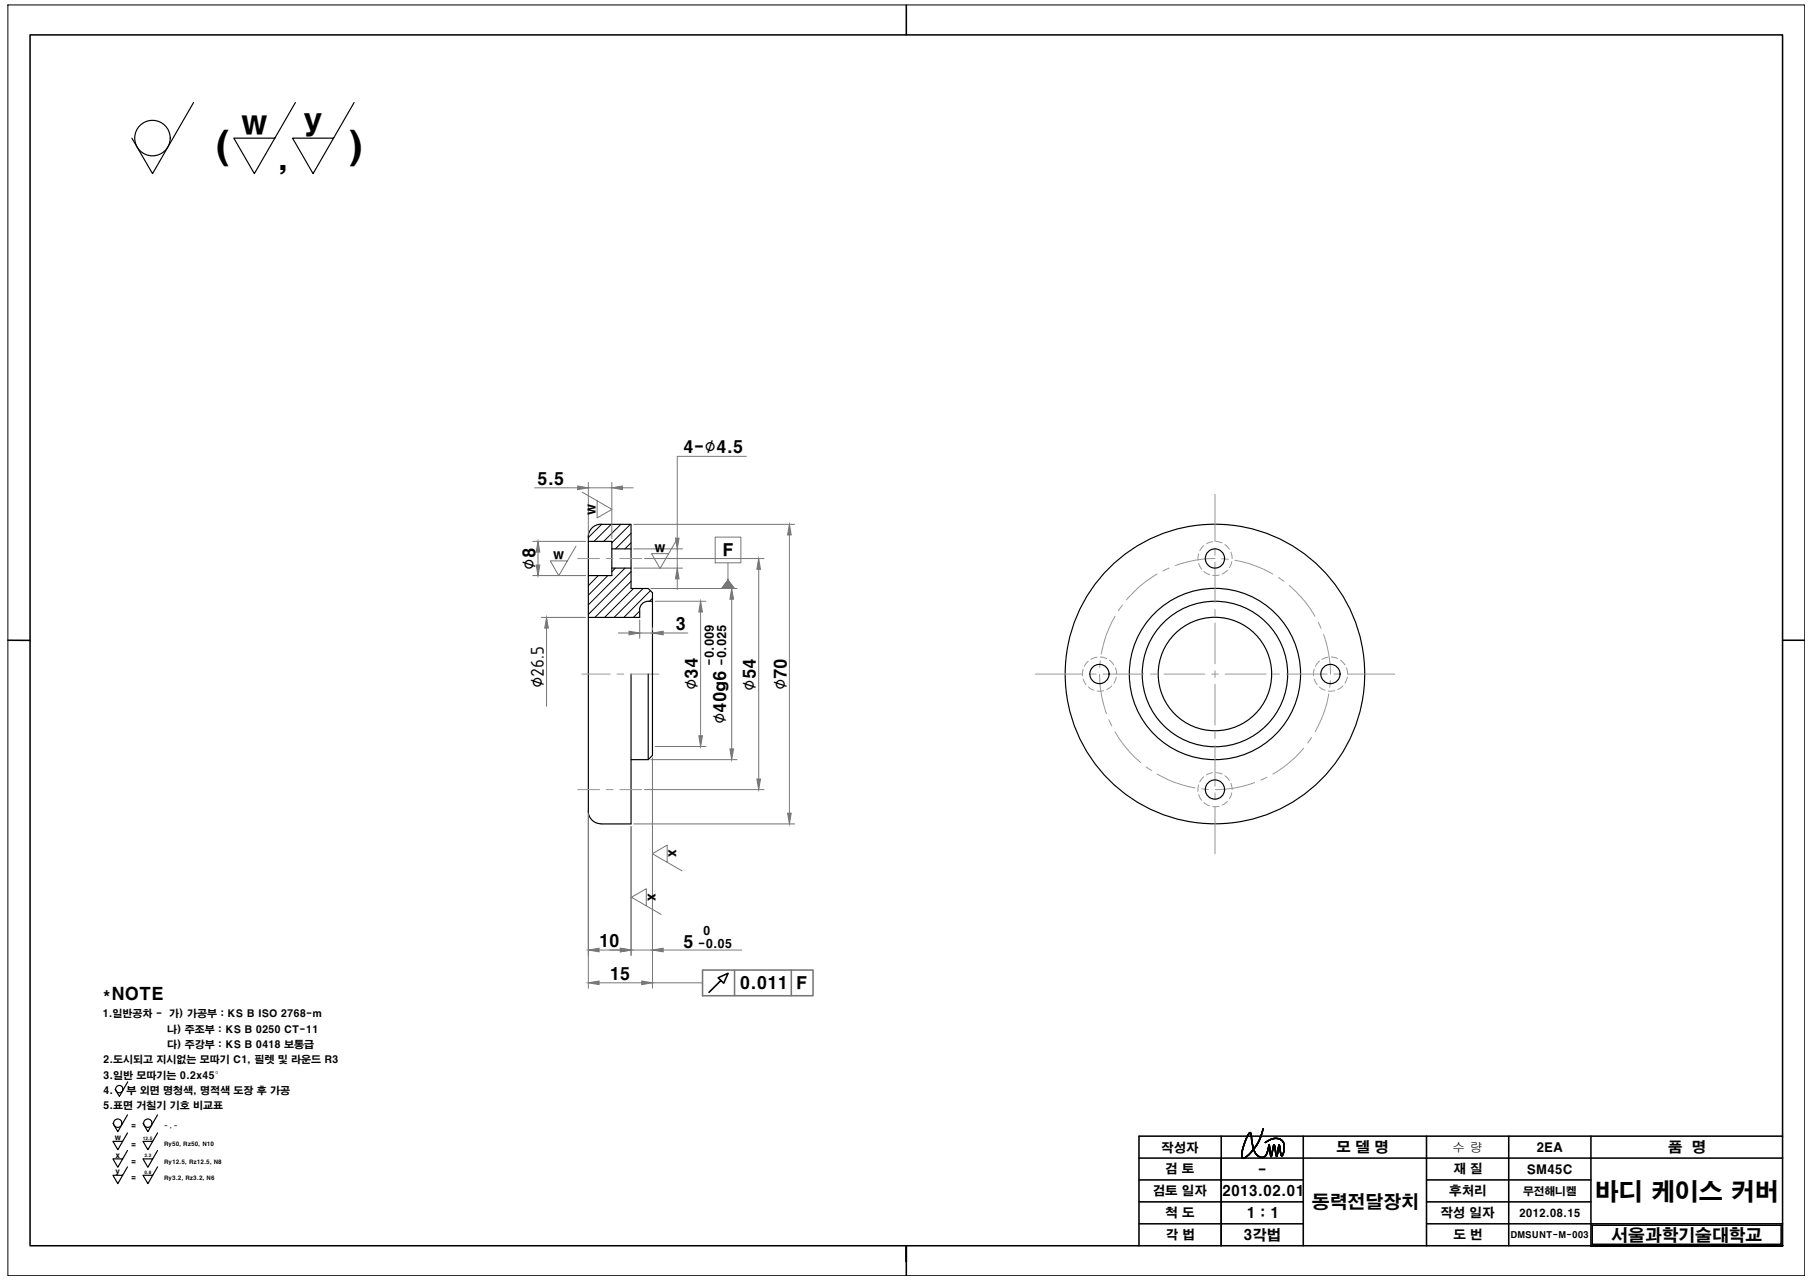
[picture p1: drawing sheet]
<svg xmlns="http://www.w3.org/2000/svg" width="297mm" height="210mm" viewBox="0 0 297 210" stroke-linecap="round" stroke-linejoin="round" font-family="sans-serif">
<g fill="none" stroke="#000" stroke-width=".19">
<path d="M31.8 16.8l-6.8 11.7-3.4-5.8M48.5 16.8l-6.8 11.7-3.3-5.8h6.7M58.1 16.8l-6.7 11.7-3.4-5.8h6.7M96.5 88.8h3.9v5.6h-3.9M98.6 86a2.11 2.11 0 0 0-2.1 2.1v44.9a2.07 2.07 0 0 0 2.1 2.1h4.9v-24.6M98.6 86h4.9v10.5h2.8l.7 .7v26.7l-.7 .7h-2.8M100.4 93.2h3.1M100.4 90h3.1M107 98.6a1.59 1.59 0 0 0-2.1 1.4M104.9 100v1.2h-8.4M106.3 110.5v14.1M21 177.4l-1.4 2.4-.7-1.2"/>
<path d="M20.9 185.8l-1.6 2.7-.8-1.3h1.6M20.9 188.7l-1.6 2.7-.8-1.4h1.6M20.9 191.4l-1.6 2.7-.8-1.4h1.6M20.9 182.8l-1.6 2.8-.8-1.4M25.8 185.8l-1.5 2.7-.8-1.3h1.5M25.8 188.7l-1.5 2.7-.8-1.4h1.5M25.8 191.4l-1.5 2.7-.8-1.4h1.5M25.8 182.8l-1.5 2.8-.8-1.4M204.9 185.9h.2l.5 2.6-.8 .8-.7 .6a.25 .25 0 0 1-.3 0 .25 .25 0 0 1-.1-.3 9.1 9.1 0 0 1 1.2-3.7zM205 185.8l.1 .1 .5 2.6-.8 .8-.7 .6a.28 .28 0 0 1-.3 0 .28 .28 0 0 1-.1-.3 8.7 8.7 0 0 1 1.2-3.7zM205.6 188.4l-.4-2.4-.2-.3a2.59 2.59 0 0 0-.8 1.6l-.6 2 .2 .6h.3l.5-.3 1-1.1M207.5 187.4a2.08 2.08 0 0 1 2.9-.2 2.28 2.28 0 0 1-.2 2.4l-.1-.3-.3-1.6-.4 1.9-.4-1.9-.5 2-.3-2-.1 .2a2.4 2.4 0 0 1-.8 1.8 1.4 1.4 0 0 1-1.7-1.2l-.4-2.6-.2-.2a7.5 7.5 0 0 0-1.3 4.1l.2 .2 .1-.1a7.3 7.3 0 0 0 3.2-4.8l-.7 2.1-.9 1.3a1.41 1.41 0 0 0 1.8 1.2 3.9 3.9 0 0 0 .7-2l.4 1.9 .5-1.9a2.59 2.59 0 0 1 .3 1.6l.1 .3 .4-1.9 .3 1.5 .1 .3a2.22 2.22 0 0 0 0-2.5 2.15 2.15 0 0 0-2.7 .4"/>
<path d="M207.5 187.3a2.17 2.17 0 0 1 2.8-.3 2.15 2.15 0 0 1-.1 2.6l-.4-1.8-.4 1.8a1.57 1.57 0 0 1-.3-1.3l-.1-.6-.4 1.9-.2 .1-.2-2-.1 .2a2.62 2.62 0 0 1-.8 1.9 1.46 1.46 0 0 1-1.7-1.3l-1.3 1.3-.4 .2-.2-.1a6.9 6.9 0 0 1 1.2-4.1l.1-.1 .2 .1 .4 2.6 .9-1.3 .6-2-.7 2-.8 1.3M207.5 187.4a2.29 2.29 0 0 1 2.7-.4 2.24 2.24 0 0 1 0 2.6 2.52 2.52 0 0 1-.3-1.7l-.1-.2-.4 1.9M207.5 187.3a2.31 2.31 0 0 1 2.6-.4 1.96 1.96 0 0 1 .4 2.4l-.2 .3-.2-.1-.3-1.7-.4 1.8M209.8 187.8l-.3 1.8-.1 .1-.1-.1-.3-1.8-.5 1.9-.2-.4-.1-1.5a2.15 2.15 0 0 1-1 2 1.56 1.56 0 0 1-1.6-1.2"/>
<circle cx="25" cy="22.6" r="2.91"/>
<circle cx="199.3" cy="91.6" r="1.58"/>
<circle cx="180.3" cy="110.5" r="1.58"/>
<circle cx="199.3" cy="110.5" r="24.6"/>
<circle cx="199.3" cy="110.5" r="14"/>
<circle cx="199.3" cy="110.5" r="11.9"/>
<circle cx="199.3" cy="110.5" r="9.3"/>
<circle cx="218.2" cy="110.5" r="1.58"/>
<circle cx="199.3" cy="129.5" r="1.58"/>
<circle cx="19.6" cy="178.6" r=".6"/>
<circle cx="19.3" cy="184.2" r=".69"/>
<circle cx="24.2" cy="184.2" r=".69"/>
</g>
<!-- layer: tm -->
<g fill="none" stroke="#000" stroke-width=".16">
<path d="M96.5 94.4v.1M98.1 94.4l-1.6 1.6M98.7 86l-2.2 2.1M99.7 94.4l-3.2 3.2M100.2 86l-2.8 2.8M100.9 93.2l-.5 .6M101.8 86l-2.8 2.8M102.5 93.2l-6 6M103.4 86l-3 3M103.5 87.4l-2.6 2.6M103.5 89l-1 1M103.5 93.7l-7 7.1"/>
<path d="M103.5 95.3l-5.9 5.9M103.9 96.5l-4.7 4.7M105.5 96.5l-4.8 4.7M106.7 96.9l-4.4 4.3M107 98.1l-.5 .5M104.9 100.2l-1 1"/>
</g>
<g fill="none" stroke="#989898" stroke-width=".16">
<path d="M94.7 91.6h3.6M99.4 91.6h1.2M101.7 91.6h3.6M184.1 99.2l-.6 .9M189.8 94.1a18.5 18.5 0 0 0-5 4.3M191.8 93.2l-1 .4M199.3 91.6a18.3 18.3 0 0 0-6.5 1.1M199.3 81.1v7.7M199.3 89.9v1.1M199.3 92.2v6.6M199.3 100v1.1M200.4 91.6l1.1 .1"/>
<path d="M202.6 91.9a18.5 18.5 0 0 1 6.1 2.2M209.7 94.7l.9 .6M211.5 96v.1a18.1 18.1 0 0 1 4.2 5M95.4 110.5h4.7M101.2 110.5h1.1M103.4 110.5h4.7M169.8 110.5h7.8M178.7 110.5h1.1M180.3 110.6a19.3 19.3 0 0 0 1.2 6.4M180.5 108.4l-.1 1.1M180.9 110.5h6.7M181.9 118.1l.5 .9"/>
<path d="M182.9 101.1a17.6 17.6 0 0 0-2.3 6.2M188.7 110.5h1.1M190.9 110.5h6.7M198.7 110.5h1.1M199.3 102.2v6.7M199.3 110v1.1M199.3 112.2v6.7M201 110.5h6.6M208.8 110.5h1.1M211 110.5h6.7M216.2 102l.5 1M217.1 104.1a19.1 19.1 0 0 1 1.1 6.4"/>
<path d="M218 113.8a18.8 18.8 0 0 1-2.3 6.2M218.2 111.6l-.1 1.1M218.8 110.5h1.1M221 110.5h7.8M94.7 129.5h3.6M99.4 129.5h1.2M101.7 129.5h3.6M182.9 120l.1 .2a18.1 18.1 0 0 0 4.1 4.9M188 125.8l.9 .6M189.8 126.9a17.9 17.9 0 0 0 6.2 2.3M197.1 129.4l1.1 .1M199.3 120v1.1"/>
<path d="M199.3 122.2v6.7M199.3 130v1.2M199.3 132.3v7.7M205.8 128.3a18.5 18.5 0 0 1-6.5 1.2M207.8 127.5l-1 .4M213.8 122.7a18.5 18.5 0 0 1-5 4.2M215.1 120.9l-.6 .9"/>
</g>
<g fill="none" stroke="#767676" stroke-width=".16">
<path d="M87.7 80h7M96.5 79.1v8.5M96.5 80h3.9M100.4 79.1v9.2M102.1 80h1.8M122.4 74.8h-11.3v13.5M87.4 88.8h8.7M87.4 94.4h8.7M88.2 90.5v2.2M94.5 89.6l-2.8 4.8-1.4-2.4h2.8M95.5 80.7l4.9 2.8-2.5 1.4v-2.8M103.9 86h26.4"/>
<path d="M103.9 93.2h8.1M103.9 90h8.1M105.7 91.6h19.6M106.8 96.5h14.1M107.5 98.6h8.3M111.1 88.4l-2.8 4.8-1.4-2.4h2.8M111.1 90v3.2M111.1 94.9v1.8M117.3 88.1h4.2v4.2h-4.2zM119.4 95.1l1.1 1.4h-2.1zM119.4 92.3v4.2M120 98.3v24.5"/>
<path d="M124.4 93.4v34.3M129.5 87.7v45.7M88.8 101.2h7.3M89.6 103v12.8M101.4 103.8h1.8M104.9 101.7v3M104.9 103.8h2.1M107 102.9v.5M108.8 103.8h4M114.9 100.4v20.3M96.5 133.4v28.7M103.5 135.5v21.2"/>
<path d="M103.9 135.1h26.4M105.7 129.5h19.6M106.8 124.6h14.1M107 124.3v37.8M107.5 122.4h8.3M98.3 155.8h3.4M103.5 155.8h3.5M106 148.5v-2.8l-2.4 1.4 4.8 2.9M108.8 155.8h12.8M109.4 141.4v-2.8l-2.4 1.4 4.8 2.8M98.3 161.2h7M107 161.2h8.2"/>
</g>
<g fill="#767676" stroke="#767676" stroke-width=".16">
<path d="M119.7 122.8h.6l-.3 1.8z"/>
<path d="M120 96.5l.3 1.8h-.6z"/>
<path d="M103.2 103.5l1.7 .3-1.7 .3z"/>
<path d="M107 103.8l1.8-.3v.6z"/>
<path d="M114.9 98.6l.3 1.8h-.6z"/>
<path d="M114.6 120.7h.6l-.3 1.7z"/>
<path d="M124.4 91.6l.3 1.8h-.6z"/>
<path d="M124.1 127.7h.6l-.3 1.8z"/>
<path d="M129.5 86l.3 1.7h-.6z"/>
<path d="M129.2 133.4h.6l-.3 1.7z"/>
<path d="M101.7 155.5l1.8 .3-1.8 .3z"/>
<path d="M96.5 155.8l1.8-.3v.6z"/>
<path d="M107 155.8l1.8-.3v.6z"/>
<path d="M105.3 160.9l1.7 .3-1.7 .3z"/>
<path d="M96.5 161.2l1.8-.3v.6z"/>
<path d="M88.2 88.8l.3 1.7h-.6z"/>
<path d="M87.9 92.7h.6l-.3 1.7z"/>
<path d="M111.1 93.2l.3 1.7h-.6z"/>
<path d="M110.8 88.3h.6l-.3 1.7z"/>
<path d="M100.4 80l1.7-.3v.6z"/>
<path d="M94.7 79.7l1.8 .3-1.8 .3z"/>
<path d="M89.6 101.2l.3 1.8h-.6z"/>
<path d="M119.4 95.1v1.4h1.1zM119.4 95.1v1.4h-1z"/>
</g>
<path d="M118.2 160.8l.5 .4 .7-1.6-1.6 .7 .4 .5-1.9 1.9" fill="none" stroke="#000" stroke-width=".25"/>
<path d="M115.2 159.1h18.2v4.2h-18.2zM120.5 159.1v4.2M129.8 159.1v4.2" fill="none" stroke="#767676" stroke-width=".25"/>
<!-- layer: 0 -->
<g fill="none" stroke="#000" stroke-width=".25">
<path d="M4.9 5.7h287.5v198.6h-287.5zM148.7 .8v4.9M1.3 105h3.6M292.4 105h3.6M186.8 197.1h27M186.8 193.5h27M186.8 189.9h105.6M200.3 186.3v18M213.8 186.3v18M234 197.1h26.9M234 193.5h26.9M234 186.3v18"/>
<path d="M247.5 186.3v18M260.9 186.3v18h31.5M292.4 186.3h-105.6v18M148.7 206.9v-2.6v4.9M186.8 200.7h27M234 200.7h58.4M261.2 200.9h30.9v3.2h-30.9z"/>
</g>
<g fill="none" stroke="#989898" stroke-width=".16">
<path d="M196.6 90.8l-.1 1.1M196.6 92.4l.5 .9M197.4 89.5l-.6 .8M197.5 93.7l.9 .5M198.9 88.8l-1 .4M199.4 88.8l1 .2M200 94.3l-1.1 .1M200.9 89.3l.7 .8M201.3 93.5l-.8 .6M201.9 90.6l.2 1M202 92.1l-.3 1M177.7 109.8l-.2 1"/>
<path d="M177.7 111.3l.4 1M178.5 108.4l-.7 .9M178.5 112.7l.9 .5M179.9 107.8l-1 .3M180.5 107.7l1 .3M181 113.3h-1M181.9 108.3l.8 .7M182.4 112.5l-.9 .6M182.9 109.5l.3 1M183.1 111l-.4 1M215.5 109.8v1M215.6 111.3l.4 1"/>
<path d="M216.4 108.4l-.6 .9M216.4 112.7l.9 .5M217.8 107.8l-1 .3M218.4 107.7l1 .3M218.9 113.3h-1.1M219.9 108.3l.7 .7M220.3 112.5l-.9 .6M220.8 109.5l.2 1M221 111l-.4 1M196.6 128.7l-.1 1.1M196.6 130.3l.5 .9M197.4 127.4l-.6 .8"/>
<path d="M197.5 131.6l.9 .6M198.9 126.7l-1 .4M199.4 126.7l1 .2M200 132.2l-1.1 .1M200.9 127.2l.7 .8M201.3 131.4l-.8 .6M201.9 128.4l.2 1.1M202 130l-.3 1"/>
</g>
<path d="M1.3 .8h294.7v208.4h-294.7z" fill="none" stroke="#000" stroke-width=".16"/>
<g font-size="6.4">
<text x="35" y="26.7">(</text>
<text x="57.1" y="26.7">)</text>
</g>
<g font-size="5.3">
<text x="39.5" y="22">w</text>
<text x="49.8" y="21.7">y</text>
<text x="45.5" y="27.9">,</text>
</g>
<text font-size="3.9" x="261.6" y="196.7">바디 케이스 커버</text>
<g font-size="3.3">
<text x="115.6" y="74.4">∅</text>
<text x="87.8" y="93.4" transform="rotate(-90 87.8 93.4)">∅</text>
<text x="89.2" y="112.9" transform="rotate(-90 89.2 112.9)">∅26.5</text>
<text x="114.5" y="113.2" transform="rotate(-90 114.5 113.2)">∅</text>
<text x="124" y="113.2" transform="rotate(-90 124 113.2)">∅</text>
<text x="129" y="113.2" transform="rotate(-90 129 113.2)">∅</text>
<text x="119.1" y="118.8" transform="rotate(-90 119.1 118.8)">∅</text>
</g>
<text font-size="2.9" x="215.2" y="198.1">동력전달장치</text>
<text font-size="2.8" x="16.7" y="164">*NOTE</text>
<g font-size="2.7">
<text x="112" y="74.4">4- 4.5</text>
<text x="88.1" y="79.5">5.5</text>
<text x="87.8" y="91.5" transform="rotate(-90 87.8 91.5)">8</text>
<text x="118.5" y="91.2">F</text>
<text x="110.8" y="103.4">3</text>
<text x="114.5" y="111.3" transform="rotate(-90 114.5 111.3)">34</text>
<text x="124" y="111.3" transform="rotate(-90 124 111.3)">54</text>
<text x="129" y="111.3" transform="rotate(-90 129 111.3)">70</text>
<text x="119.1" y="116.9" transform="rotate(-90 119.1 116.9)">40g6</text>
<text x="98.2" y="155.3">10</text>
<text x="112" y="155.4">5</text>
<text x="100" y="160.7">15</text>
<text x="121.4" y="162.2">0.011</text>
<text x="130.6" y="162.2">F</text>
<text x="264.3" y="203.5">서울과학기술대학교</text>
</g>
<g font-size="2.3">
<text x="219.2" y="188.9">모 델 명</text>
<text x="273.6" y="188.9">품 명</text>
<text x="200.4" y="196.2">2013.02.01</text>
<text x="206.2" y="192.6">-</text>
<text x="204" y="203.3">3각법</text>
<text x="204.4" y="199.8">1 : 1</text>
</g>
<g font-size="2.2">
<text x="97.7" y="84.4" transform="rotate(-90 97.7 84.4)">w</text>
<text x="90.7" y="91.7">w</text>
<text x="107.4" y="90.5">w</text>
<text x="109.7" y="139.3" transform="rotate(90 109.7 139.3)">x</text>
<text x="106.3" y="146.5" transform="rotate(90 106.3 146.5)">x</text>
</g>
<g font-size="2.1">
<text x="190.5" y="188.8">작성자</text>
<text x="238.2" y="188.9">수 량</text>
<text x="252" y="188.9">2EA</text>
<text x="189.1" y="196">검토 일자</text>
<text x="191.1" y="192.4">검 토</text>
<text x="237.7" y="196">후처리</text>
<text x="238.4" y="192.4">재 질</text>
<text x="250.4" y="192.5">SM45C</text>
<text x="191.2" y="199.6">척 도</text>
<text x="191.2" y="203.2">각 법</text>
<text x="236.3" y="199.6">작성 일자</text>
<text x="238.4" y="203.2">도 번</text>
</g>
<g font-size="1.9">
<text x="117.1" y="109.2" transform="rotate(-90 117.1 109.2)">-0.009</text>
<text x="119.1" y="109.2" transform="rotate(-90 119.1 109.2)">-0.025</text>
<text x="114.5" y="155.4">-0.05</text>
<text x="115.3" y="153.4">0</text>
</g>
<g font-size="1.8">
<text x="249.8" y="195.9">무전해니켈</text>
<text x="249.2" y="199.6">2012.08.15</text>
</g>
<g font-size="1.6">
<text x="16.8" y="166.8">1.일반공차 - 가) 가공부 : KS B ISO 2768-m</text>
<text x="27.4" y="169.3">나) 주조부 : KS B 0250 CT-11</text>
<text x="27.4" y="171.9">다) 주강부 : KS B 0418 보통급</text>
<text x="16.9" y="174.4">2.도시되고 지시없는 모따기 C1, 필렛 및 라운드 R3</text>
<text x="16.9" y="176.9">3.일반 모따기는 0.2x45°</text>
<text x="16.9" y="179.4">4.</text>
<text x="20.7" y="179.4">부 외면 명청색, 명적색 도장 후 가공</text>
<text x="16.9" y="181.9">5.표면 거칠기 기호 비교표</text>
</g>
<text font-size="1.5" x="247.7" y="203">DMSUNT-M-003</text>
<g font-size="1.4">
<text x="21.5" y="185.2">=</text>
<text x="21.5" y="188.2">=</text>
<text x="21.5" y="191.1">=</text>
<text x="21.5" y="193.7">=</text>
</g>
<g font-size="1.2">
<text x="18.8" y="187">w</text>
<text x="18.9" y="189.9">x</text>
<text x="18.9" y="192.5">y</text>
</g>
<g font-size=".9">
<text x="26.9" y="185">- , -</text>
<text x="26.9" y="187.9">Ry50, Rz50, N10</text>
<text x="26.9" y="190.8">Ry12.5, Rz12.5, N8</text>
<text x="26.9" y="193.5">Ry3.2, Rz3.2, N6</text>
</g>
<g font-size=".7">
<text x="23.4" y="186.9">12.5</text>
<text x="23.7" y="189.8">3.2</text>
<text x="23.7" y="192.5">0.8</text>
</g>
</svg>
